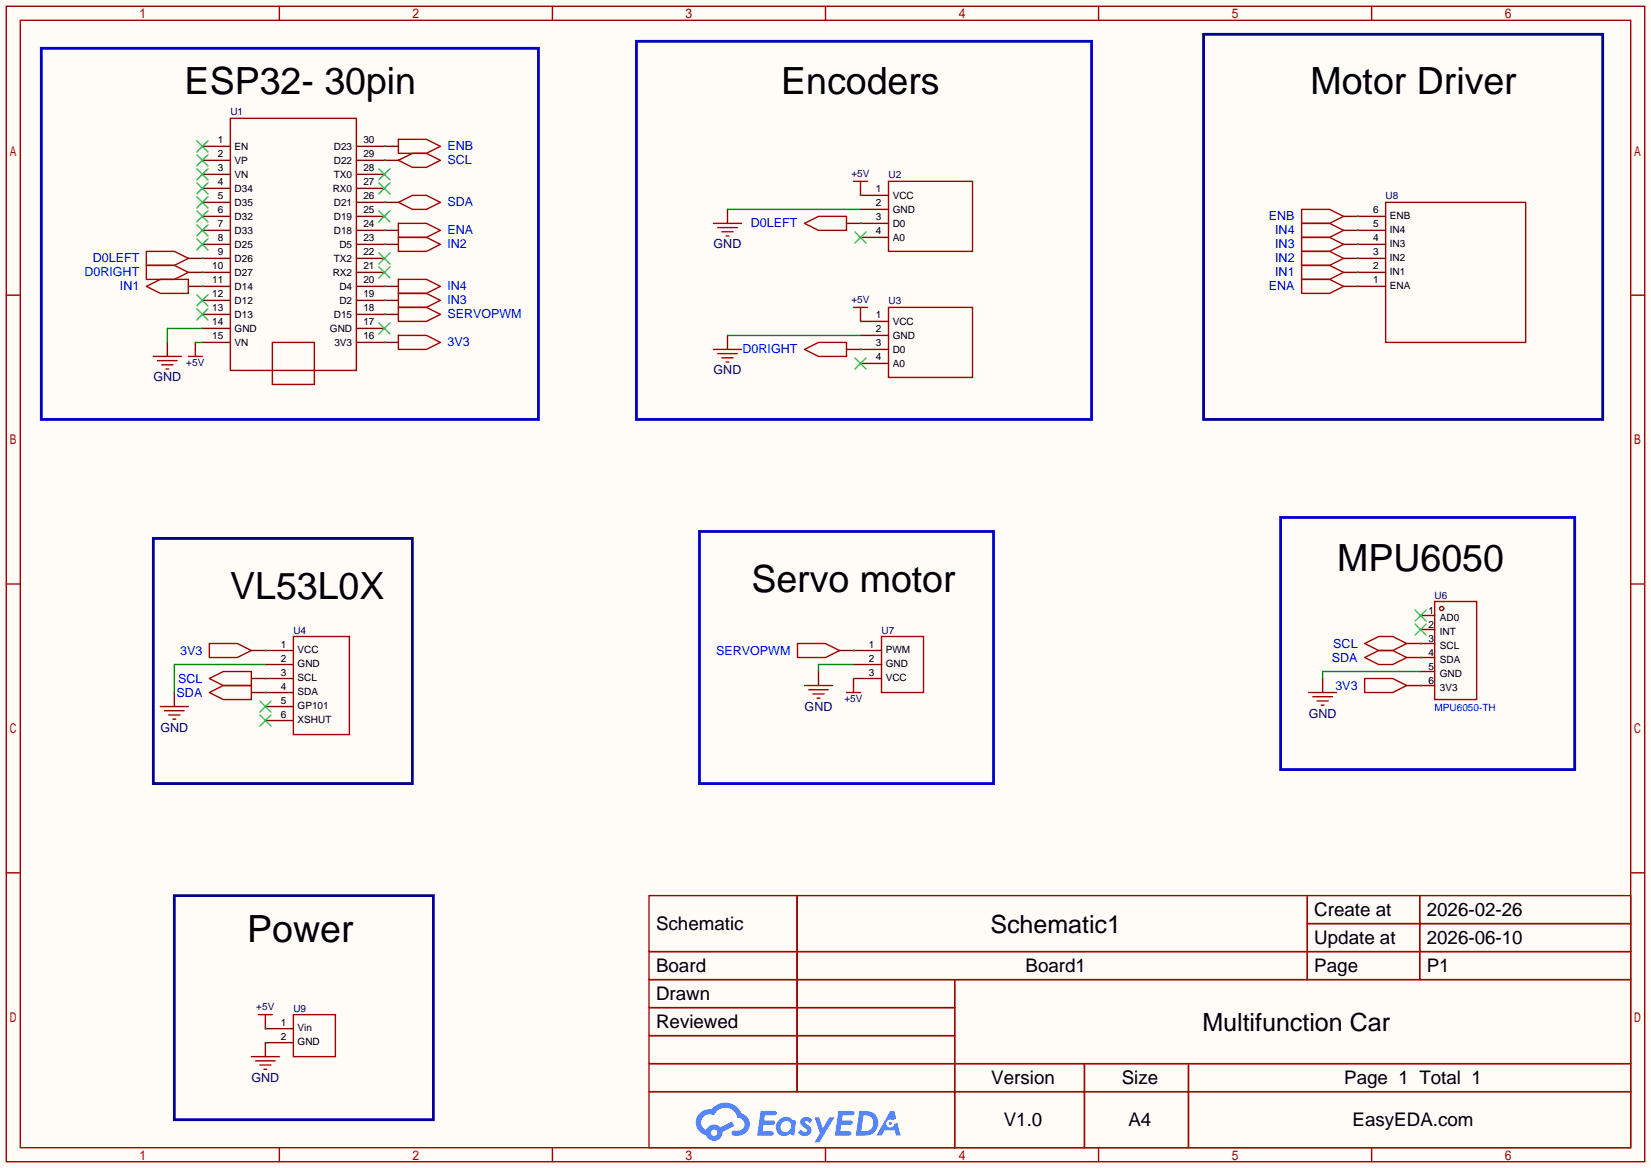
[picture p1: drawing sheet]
<svg xmlns="http://www.w3.org/2000/svg" width="299mm" height="212mm" viewBox="0 0 299 212" stroke-linecap="round" stroke-linejoin="round" font-family="sans-serif">
<path d="M0 0h299.5v211.8h-299.5z" fill="#fffcf7"/>
<g fill="none" stroke="#a10000" stroke-width=".25">
<path d="M1.1 1.1h297.2v209.6h-297.2zM3.7 3.7h292.1v204.5h-292.1zM50.7 1.1v2.6M100.2 1.1v2.6M149.7 1.1v2.6M199.3 1.1v2.6M248.8 1.1v2.6M1.1 53.5h2.6M295.8 53.5h2.5M1.1 105.9h2.6M295.8 105.9h2.5M1.1 158.3h2.6"/>
<path d="M295.8 158.3h2.5M117.7 162.4h178.1v45.8h-178.1zM117.7 172.6h178.1M117.7 177.7h178.1M144.6 162.4v35.6M173.2 177.7v30.5M237.1 162.4v15.3M237.1 167.5h58.7M257.5 162.4v15.3M117.7 182.8h55.5M117.7 192.9h178.1M117.7 187.8h55.5"/>
<path d="M117.7 198h178.1M196.7 192.9v15.3M215.6 192.9v15.3M50.7 208.2v2.5M100.2 208.2v2.5M149.7 208.2v2.5M199.3 208.2v2.5M248.8 208.2v2.5"/>
</g>
<g fill="#5487ff">
<path d="M145.5 202.8a1.3 1.3 0 0 1 1.8 .3l-.4 .6a.54 .54 0 0 0-.9-.2l.1 .2a1.58 1.58 0 0 1 1.1 1.6 1.43 1.43 0 0 1-2.5 .1l.5-.6a.64 .64 0 0 0 .5 .5 .64 .64 0 0 0 .7-.3l-.2-.2a1.6 1.6 0 0 1-1-1.6z"/>
<path d="M147.7 202.7h.9l.7 1.9 1.1-1.9h.9l-2.7 4.5h-.9l1-1.7z"/>
<path d="M138 201.5h1.6a1.31 1.31 0 0 1 1.2 .2 .4 .4 0 0 1-.3 .6h-1.8l-.1 .9h1.6a.4 .4 0 0 1 .4 .4 .4 .4 0 0 1-.4 .4h-1.7l-.2 1.2h.8a1.23 1.23 0 0 1 1.2 .2 .39 .39 0 0 1-.3 .6h-2.7z"/>
<path d="M152.1 201.5h1.6a1.32 1.32 0 0 1 1.3 .2 .39 .39 0 0 1-.4 .6h-1.7l-.2 .9h1.7a.4 .4 0 0 1 .3 .4 .4 .4 0 0 1-.4 .4h-1.7l-.2 1.2h.8a1.23 1.23 0 0 1 1.2 .2 .39 .39 0 0 1-.3 .6h-2.7z"/>
<path d="M161.5 201.5h.7l.4 1.3-.7 .4a.75 .75 0 0 0-1.1 .3 .75 .75 0 0 0 .5 1 .75 .75 0 0 0 .9-.6l.6-.3 .6 2.4h-.9l-.2-1h-1.9l-.5 1h-.9z"/>
<path d="M155.9 201.5l-.7 4.5h1.5a2.27 2.27 0 0 0 2.6-2.3 2.27 2.27 0 0 0-2.7-2.2zM156.6 202.3a1.5 1.5 0 0 1 1.8 1.5 1.5 1.5 0 0 1-1.9 1.4h-.3z"/>
<path d="M141.3 203.1a1.62 1.62 0 0 0-.4 2.1 1.62 1.62 0 0 0 2 .7l.4-.3 .3 .3 .5 .1 .3-2.5-.2-.3h-.4a1.58 1.58 0 0 0-2.5-.1zM141.9 203.6a.99 .99 0 0 1 1.6 .3 .99 .99 0 0 1-.9 1.4 .94 .94 0 0 1-1-.5 .94 .94 0 0 1 .3-1.2z"/>
<path d="M126.9 201.9a2.37 2.37 0 0 0 1.2 4 1.54 1.54 0 0 0 1.7 1 1.54 1.54 0 0 0 1.3-1.6l2.1-1.1-.5-.8-2 1.1a1.57 1.57 0 0 0-2.6 .4 1.5 1.5 0 0 1-.8-2.1 1.5 1.5 0 0 1 2.2-.5 2.23 2.23 0 0 1 2.3-1.4 2.23 2.23 0 0 1 2 1.8 1.16 1.16 0 0 1 1.2 1.1 1.16 1.16 0 0 1-1 1.3h-.7a.47 .47 0 0 0-.6 .3 .47 .47 0 0 0 .4 .6 2.23 2.23 0 0 0 2.3-.7 2.23 2.23 0 0 0 .4-2.3 2.16 2.16 0 0 0-1.3-1.1 3.2 3.2 0 0 0-5.4-.7l-1.2 .1zM129 205.4a.58 .58 0 0 1 1.1 0 .58 .58 0 0 1-1.1 0z"/>
<circle cx="161.5" cy="203.8" r=".28"/>
</g>
<g fill="none" stroke="#870000" stroke-width=".25">
<path d="M36.7 26.5h5.1M36.7 29.1h5.1M36.7 31.6h5.1M36.7 34.2h5.1M36.7 36.7h5.1M36.7 39.2h5.1M64.6 26.5h7.7M64.6 29.1h7.7M64.6 31.6h5.1M64.6 34.2h5.1M64.6 36.7h7.7M64.6 39.2h5.1"/>
<path d="M132 38v2.5M156.1 38h5.1M156.1 34.2v1.2h5.1M243.7 39.2h7.6M34.2 46.9h7.6M34.2 49.4h7.6M34.2 51.9h7.6M36.7 41.8h5.1M36.7 44.3h5.1M36.7 54.5h5.1M36.7 57h5.1M36.7 59.6h5.1"/>
<path d="M64.6 41.8h7.7M64.6 44.3h7.7M64.6 46.9h5.1M64.6 49.4h5.1M64.6 51.9h7.7M64.6 54.5h7.7M64.6 57h7.7M64.6 59.6h5.1M153.5 40.5h7.7M156.1 43.1h5.1M156.1 57v1.3h5.1M243.7 41.8h7.6"/>
<path d="M243.7 44.3h7.6M243.7 46.9h7.6M243.7 49.4h7.6M243.7 51.9h7.6M30.4 62.1v2.5M35.4 62.1v1.3M36.7 62.1h5.1M64.6 62.1h7.7M132 60.8v2.6M153.5 63.4h7.7M156.1 65.9h5.1M156.1 60.8h5.1"/>
<path d="M45.6 118h7.6M152.3 118h7.6M255.1 116.7h5.1M255.1 119.3h5.1M257.7 111.6h2.5M257.7 114.2h2.5M31.6 125.6v2.5M45.6 123.1h7.6M45.6 125.6h7.6M48.1 120.5h5.1M48.1 128.1h5.1M48.1 130.7h5.1"/>
<path d="M148.5 121.8v2.5M154.8 120.5h5.1M159.9 123.1h-5.1v1.2M239.9 123.1v2.5M255.1 124.3h5.1M257.7 121.8h2.5M48.1 185.3v1.3h5.1M53.2 189.1h-5.1v2.5"/>
</g>
<g fill="none" stroke="#3c3" stroke-width=".25">
<path d="M35.7 38.2l2 2.1M35.7 35.7l2 2M35.7 33.1l2 2.1M35.7 30.6l2 2M35.7 28.1l2 2M35.7 25.5l2 2.1M37.7 38.2l-2 2.1M37.7 35.7l-2 2M37.7 33.1l-2 2.1M37.7 30.6l-2 2M37.7 28.1l-2 2M37.7 25.5l-2 2.1"/>
<path d="M68.7 30.6l2 2M68.7 33.1l2 2.1M68.7 38.2l2 2.1M70.7 30.6l-2 2M70.7 33.1l-2 2.1M70.7 38.2l-2 2.1M35.7 56l2 2M35.7 53.5l2 2M35.7 43.3l2 2M35.7 40.8l2 2M37.7 56l-2 2M37.7 53.5l-2 2"/>
<path d="M37.7 43.3l-2 2M37.7 40.8l-2 2M68.7 45.8l2 2.1M68.7 48.4l2 2M68.7 58.5l2 2.1M70.7 45.8l-2 2.1M70.7 48.4l-2 2M70.7 58.5l-2 2.1M155.1 42l2 2.1M157.1 42l-2 2.1M155.1 64.9l2 2M157.1 64.9l-2 2"/>
<path d="M256.7 110.6l2 2M256.7 113.2l2 2M258.7 110.6l-2 2M258.7 113.2l-2 2M47.1 127.1l2 2.1M47.1 129.7l2 2M49.1 127.1l-2 2.1M49.1 129.7l-2 2"/>
</g>
<g fill="none" stroke="#a10000" stroke-width=".25">
<path d="M41.8 21.5h22.8v45.7h-22.8zM72.3 29.1l2.5-1.3h2.5l2.6 1.3-2.6 1.3h-2.5zM72.3 36.7l2.5-1.3h2.5l2.6 1.3-2.6 1.3h-2.5zM72.3 25.3h5l2.6 1.2-2.6 1.3h-5zM154.8 32.9h2.6M156.1 32.9v1.3M161.2 32.9h15.2v12.7h-15.2zM236.1 38h5.1l2.5 1.2-2.5 1.3h-5.1zM251.3 36.7h25.4v25.4h-25.4zM26.5 45.6h5.1l2.6 1.3-2.6 1.2h-5.1zM26.5 48.1h5.1l2.6 1.3-2.6 1.3h-5.1zM26.5 51.9l2.6-1.2h5.1v2.5h-5.1z"/>
<path d="M72.3 55.8h5l2.6 1.2-2.6 1.3h-5zM72.3 43.1h5l2.6 1.2-2.6 1.3h-5zM72.3 40.5h5l2.6 1.3-2.6 1.3h-5zM72.3 50.7h5l2.6 1.2-2.6 1.3h-5zM72.3 53.2h5l2.6 1.3-2.6 1.3h-5zM129.4 40.5h5.1M130.2 41.3h3.5M130.9 42h2.1M131.7 42.8h.5M145.9 40.5l2.6-1.3h5v2.6h-5zM154.8 55.8h2.6M156.1 55.8v1.2"/>
<path d="M161.2 55.8h15.2v12.7h-15.2zM236.1 40.5h5.1l2.5 1.3-2.5 1.3h-5.1zM236.1 43.1h5.1l2.5 1.2-2.5 1.3h-5.1zM236.1 45.6h5.1l2.5 1.3-2.5 1.2h-5.1zM236.1 48.1h5.1l2.5 1.3-2.5 1.3h-5.1zM236.1 50.7h5.1l2.5 1.2-2.5 1.3h-5.1zM27.8 64.6h5.1M28.6 65.4h3.5M29.3 66.2h2.1M30.1 66.9h.5M34.2 64.6h2.5M35.4 63.4v1.2"/>
<path d="M49.4 62.1h7.6v7.6h-7.6zM72.3 60.8h5l2.6 1.3-2.6 1.3h-5zM129.4 63.4h5.1M130.2 64.1h3.5M130.9 64.9h2.1M131.7 65.7h.5M145.9 63.4l2.6-1.3h5v2.5h-5zM38 116.7h5.1l2.5 1.3-2.5 1.3h-5.1zM53.2 115.4h10.2v17.8h-10.2zM144.7 116.7h5l2.6 1.3-2.6 1.3h-5zM159.9 115.4h7.6v10.2h-7.6zM247.5 116.7l2.6-1.3h2.5l2.5 1.3-2.5 1.3h-2.5z"/>
<path d="M247.5 119.3l2.6-1.3h2.5l2.5 1.3-2.5 1.2h-2.5zM260.2 109.1h7.6v17.8h-7.6zM29.1 128.1h5.1M29.8 128.9h3.6M30.6 129.7h2M31.4 130.4h.5M38 123.1l2.5-1.3h5.1v2.5h-5.1zM38 125.6l2.5-1.3h5.1v2.6h-5.1zM145.9 124.3h5.1M146.7 125.1h3.5M147.4 125.9h2.1M148.2 126.6h.5"/>
<path d="M153.5 125.6h2.6M154.8 124.3v1.3M237.4 125.6h5M238.1 126.4h3.6M238.9 127.1h2M239.6 127.9h.6M247.5 123.1h5.1l2.5 1.2-2.5 1.3h-5.1zM45.6 191.6h5.1M46.4 192.4h3.5M46.9 184h2.5M47.1 193.2h2M47.9 193.9h.5"/>
<path d="M48.1 184v1.3M53.2 184h7.6v7.6h-7.6z"/>
<circle cx="261.5" cy="110.4" r=".38"/>
</g>
<g fill="none" stroke="#008700" stroke-width=".25">
<path d="M69.7 29.1h.1M69.7 36.7h.1M69.7 26.5h.1M132 38h24.1M156.1 35.4h.1M246.3 39.2h.1M36.7 46.9h.1M36.7 49.4h.1M36.7 51.9h.1M36.7 59.6h-6.3v2.5M69.7 57h.1M69.7 51.9h.1"/>
<path d="M69.7 54.5h.1M69.7 44.3h.1M69.7 41.8h.1M156.1 40.5h.1M156.1 58.3h.1M246.3 41.8h.1M246.3 44.3h.1M246.3 46.9h.1M246.3 49.4h.1M246.3 51.9h.1M35.4 62.1h1.3M69.7 62.1h.1"/>
<path d="M132 60.8h24.1M156.1 63.4h.1M48.1 118h.1M154.8 118h.1M257.7 116.7h.1M257.7 119.3h.1M48.1 123.1h.1M48.1 125.6h.1M48.1 120.5h-16.5v5.1M154.8 123.1h.1M154.8 120.5h-6.3v1.3M257.7 124.3h.1"/>
<path d="M257.7 121.8h-17.8v1.3M48.1 186.6h.1M48.1 189.1h.1"/>
</g>
<path d="M7.5 8.8h90.2v67.3h-90.2zM115.4 7.5h82.6v68.6h-82.6zM126.9 96.4h53.3v45.7h-53.3zM232.3 93.9h53.3v45.7h-53.3z" fill="none" stroke="#00c" stroke-width=".51"/>
<path d="M218.3 6.2h72.4v69.9h-72.4zM27.8 97.7h47v44.4h-47zM31.6 162.4h47v40.7h-47z" fill="none" stroke="#009" stroke-width=".51"/>
<g font-size="6.8">
<text x="33.5" y="17.1">ESP32- 30pin</text>
<text x="141.7" y="17.1">Encoders</text>
<text x="237.7" y="17.1">Motor Driver</text>
<text x="136.3" y="107.3">Servo motor</text>
<text x="242.6" y="103.5">MPU6050</text>
<text x="41.8" y="108.5">VL53L0X</text>
<text x="44.8" y="170.8">Power</text>
</g>
<g font-size="4.5">
<text x="179.6" y="169.2">Schematic1</text>
<text x="218.1" y="187">Multifunction Car</text>
</g>
<g font-size="3.4">
<text x="238.4" y="166.1">Create at</text>
<text x="258.8" y="166.1">2026-02-26</text>
<text x="119" y="168.7">Schematic</text>
<text x="238.4" y="171.2">Update at</text>
<text x="258.8" y="171.2">2026-06-10</text>
<text x="119" y="176.3">Board</text>
<text x="186" y="176.3">Board1</text>
<text x="238.4" y="176.3">Page</text>
<text x="258.8" y="176.3">P1</text>
<text x="119" y="181.4">Drawn</text>
<text x="119" y="186.5">Reviewed</text>
<text x="179.8" y="196.6">Version</text>
<text x="203.5" y="196.6">Size</text>
<text x="243.8" y="196.6">Page 1 Total 1</text>
<text x="182.1" y="204.2">V1.0</text>
<text x="204.7" y="204.2">A4</text>
<text x="245.3" y="204.2">EasyEDA.com</text>
</g>
<g font-size="2.3" fill="#00f">
<text x="81.2" y="29.8">SCL</text>
<text x="81.2" y="27.3">ENB</text>
<text x="81.2" y="37.4">SDA</text>
<text x="136.2" y="41.2">D0LEFT</text>
<text x="230.2" y="40">ENB</text>
<text x="16.8" y="47.6">D0LEFT</text>
<text x="81.2" y="45">IN2</text>
<text x="81.2" y="42.5">ENA</text>
<text x="231.3" y="42.5">IN4</text>
<text x="231.3" y="45">IN3</text>
<text x="231.3" y="47.6">IN2</text>
<text x="15.3" y="50.1">D0RIGHT</text>
<text x="21.7" y="52.7">IN1</text>
<text x="81.2" y="52.7">IN4</text>
<text x="230.2" y="52.7">ENA</text>
<text x="231.3" y="50.1">IN1</text>
<text x="81.2" y="57.7">SERVOPWM</text>
<text x="81.2" y="55.2">IN3</text>
<text x="81.2" y="62.8">3V3</text>
<text x="134.7" y="64.1">D0RIGHT</text>
<text x="32.7" y="118.7">3V3</text>
<text x="129.9" y="118.7">SERVOPWM</text>
<text x="241.6" y="120">SDA</text>
<text x="241.8" y="117.4">SCL</text>
<text x="32.3" y="123.8">SCL</text>
<text x="242.2" y="125.1">3V3</text>
<text x="32" y="126.3">SDA</text>
</g>
<g font-size="2.3" fill="#000080">
<text x="129.4" y="45">GND</text>
<text x="27.8" y="69.2">GND</text>
<text x="129.4" y="67.9">GND</text>
<text x="145.9" y="128.9">GND</text>
<text x="237.4" y="130.1">GND</text>
<text x="29.1" y="132.7">GND</text>
<text x="45.6" y="196.2">GND</text>
</g>
<g font-size="1.8" fill="#000080">
<text x="41.8" y="20.9">U1</text>
<text x="154.4" y="32.1">+5V</text>
<text x="161.2" y="32.3">U2</text>
<text x="251.3" y="36.2">U8</text>
<text x="154.4" y="55">+5V</text>
<text x="161.2" y="55.2">U3</text>
<text x="33.8" y="66.4">+5V</text>
<text x="260.2" y="108.5">U6</text>
<text x="53.2" y="114.9">U4</text>
<text x="159.9" y="114.9">U7</text>
<text x="153.2" y="127.3">+5V</text>
<text x="46.5" y="183.2">+5V</text>
<text x="53.2" y="183.5">U9</text>
</g>
<g font-size="1.8">
<text x="39.5" y="28.5">2</text>
<text x="39.5" y="26">1</text>
<text x="42.5" y="29.8">VP</text>
<text x="42.5" y="27.3">EN</text>
<text x="60.6" y="27.3">D23</text>
<text x="60.6" y="29.8">D22</text>
<text x="65.9" y="26">30</text>
<text x="65.9" y="28.5">29</text>
<text x="39.5" y="33.6">4</text>
<text x="39.5" y="31.1">3</text>
<text x="42.5" y="34.9">D34</text>
<text x="42.5" y="32.3">VN</text>
<text x="60.4" y="34.9">RX0</text>
<text x="60.6" y="32.3">TX0</text>
<text x="65.9" y="31.1">28</text>
<text x="65.9" y="33.6">27</text>
<text x="158.9" y="34.9">1</text>
<text x="39.5" y="41.2">7</text>
<text x="39.5" y="38.7">6</text>
<text x="39.5" y="36.2">5</text>
<text x="42.5" y="40">D32</text>
<text x="42.5" y="37.4">D35</text>
<text x="60.6" y="37.4">D21</text>
<text x="60.6" y="40">D19</text>
<text x="65.9" y="36.2">26</text>
<text x="65.9" y="38.7">25</text>
<text x="65.9" y="41.2">24</text>
<text x="158.9" y="40">3</text>
<text x="158.9" y="37.4">2</text>
<text x="161.9" y="41.2">D0</text>
<text x="161.9" y="38.7">GND</text>
<text x="161.9" y="36.2">VCC</text>
<text x="249.1" y="41.2">5</text>
<text x="249.1" y="38.7">6</text>
<text x="252.1" y="39.7">ENB</text>
<text x="39.5" y="46.3">9</text>
<text x="39.5" y="43.8">8</text>
<text x="42.5" y="47.6">D26</text>
<text x="42.5" y="45">D25</text>
<text x="42.5" y="42.5">D33</text>
<text x="60.6" y="42.5">D18</text>
<text x="60.6" y="47.6">TX2</text>
<text x="61.6" y="45">D5</text>
<text x="65.9" y="43.8">23</text>
<text x="65.9" y="46.3">22</text>
<text x="158.9" y="42.5">4</text>
<text x="161.9" y="43.8">A0</text>
<text x="249.1" y="46.3">3</text>
<text x="249.1" y="43.8">4</text>
<text x="252.1" y="47.3">IN2</text>
<text x="252.1" y="44.8">IN3</text>
<text x="252.1" y="42.3">IN4</text>
<text x="38.5" y="51.4">11</text>
<text x="38.5" y="53.9">12</text>
<text x="38.5" y="48.9">10</text>
<text x="42.5" y="52.7">D14</text>
<text x="42.5" y="50.1">D27</text>
<text x="60.4" y="50.1">RX2</text>
<text x="61.6" y="52.7">D4</text>
<text x="65.9" y="48.9">21</text>
<text x="65.9" y="51.4">20</text>
<text x="65.9" y="53.9">19</text>
<text x="249.1" y="51.4">1</text>
<text x="249.1" y="48.9">2</text>
<text x="252.1" y="52.4">ENA</text>
<text x="252.1" y="49.9">IN1</text>
<text x="38.5" y="59">14</text>
<text x="38.5" y="56.5">13</text>
<text x="42.5" y="57.7">D13</text>
<text x="42.5" y="55.2">D12</text>
<text x="60.6" y="57.7">D15</text>
<text x="61.6" y="55.2">D2</text>
<text x="65.9" y="56.5">18</text>
<text x="65.9" y="59">17</text>
<text x="158.9" y="57.7">1</text>
<text x="161.9" y="59">VCC</text>
<text x="38.5" y="61.6">15</text>
<text x="42.5" y="62.8">VN</text>
<text x="42.5" y="60.3">GND</text>
<text x="59.8" y="60.3">GND</text>
<text x="60.7" y="62.8">3V3</text>
<text x="65.9" y="61.6">16</text>
<text x="158.9" y="65.4">4</text>
<text x="158.9" y="62.8">3</text>
<text x="158.9" y="60.3">2</text>
<text x="161.9" y="64.1">D0</text>
<text x="161.9" y="61.6">GND</text>
<text x="161.9" y="66.6">A0</text>
<text x="259.1" y="111.3">1</text>
<text x="259.1" y="113.9">2</text>
<text x="261.2" y="112.6">AD0</text>
<text x="50.9" y="117.4">1</text>
<text x="50.9" y="120">2</text>
<text x="54" y="118.5">VCC</text>
<text x="157.6" y="117.4">1</text>
<text x="157.6" y="120">2</text>
<text x="160.7" y="118.5">PWM</text>
<text x="259.1" y="116.4">3</text>
<text x="259.1" y="118.9">4</text>
<text x="261.2" y="115.1">INT</text>
<text x="261.2" y="117.7">SCL</text>
<text x="50.9" y="122.5">3</text>
<text x="50.9" y="125.1">4</text>
<text x="54" y="121">GND</text>
<text x="54" y="123.5">SCL</text>
<text x="157.6" y="122.5">3</text>
<text x="160.7" y="121">GND</text>
<text x="160.7" y="123.5">VCC</text>
<text x="259.1" y="121.5">5</text>
<text x="259.1" y="124">6</text>
<text x="261.2" y="120.2">SDA</text>
<text x="261.2" y="122.8">GND</text>
<text x="261.2" y="125.3">3V3</text>
<text x="50.9" y="127.6">5</text>
<text x="50.9" y="130.1">6</text>
<text x="54" y="126.1">SDA</text>
<text x="54" y="128.6">GP101</text>
<text x="54" y="131.2">XSHUT</text>
<text x="50.9" y="186">1</text>
<text x="50.9" y="188.6">2</text>
<text x="54" y="187">Vin</text>
<text x="54" y="189.6">GND</text>
</g>
<text font-size="1.8" fill="#00f" x="260.2" y="128.9">MPU6050-TH</text>
</svg>
